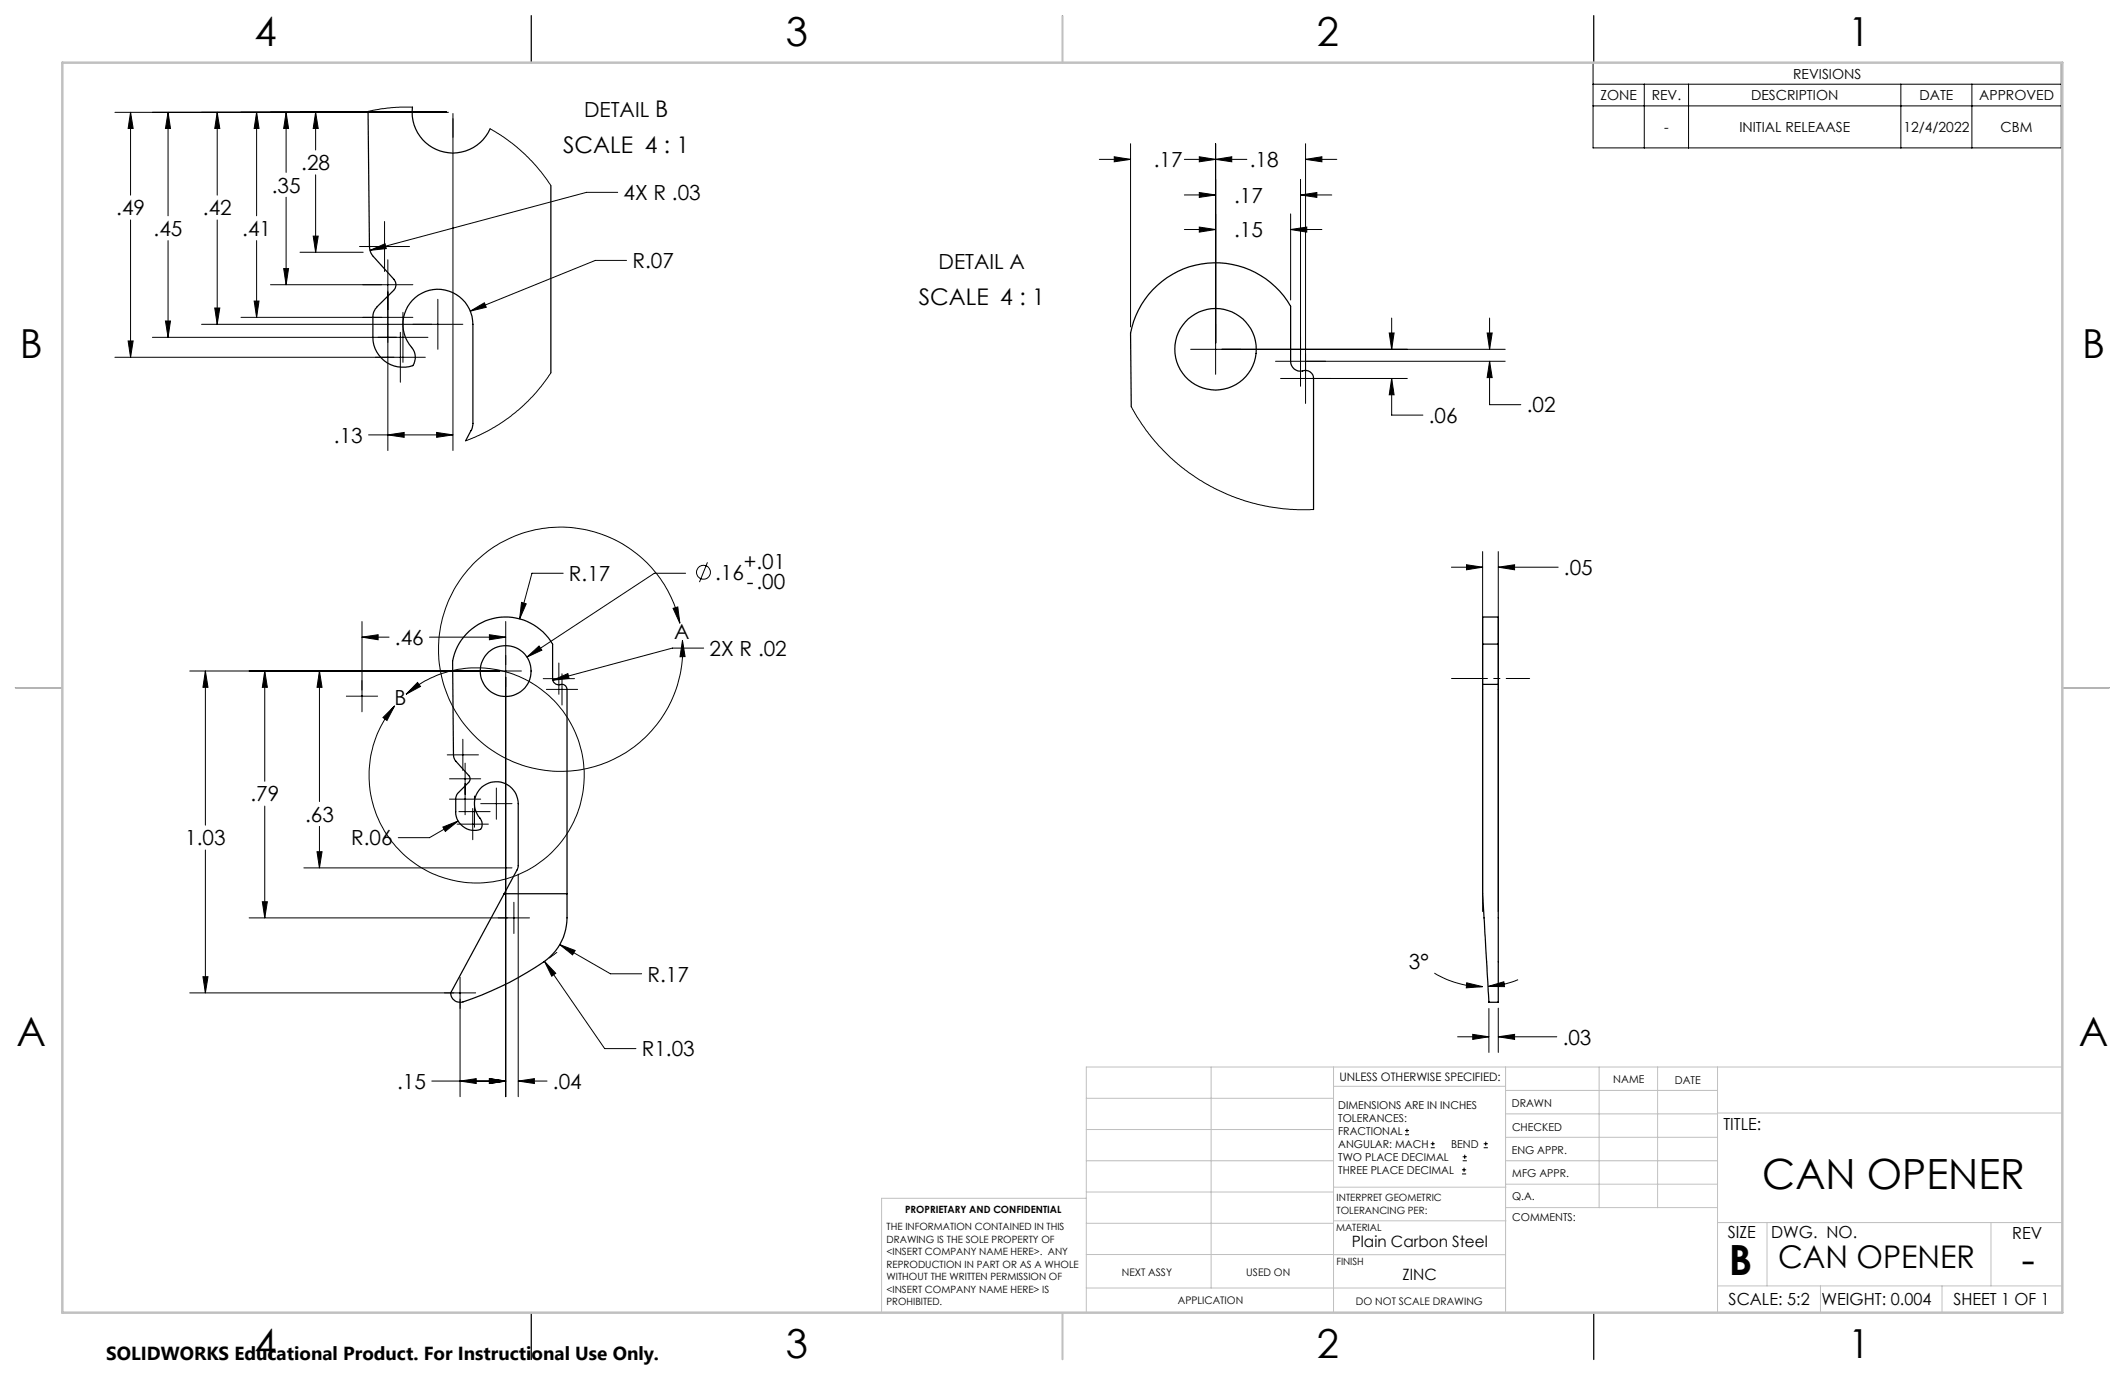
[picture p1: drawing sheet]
<svg xmlns="http://www.w3.org/2000/svg" width="432mm" height="279mm" viewBox="0 0 432 279" stroke-linecap="round" stroke-linejoin="round" font-family="sans-serif">
<g fill="none" stroke="#000" stroke-width=".25">
<path d="M108 3.2v9.5M215.9 3.2v9.5M323.8 3.2v9.5M74.8 22.6l.3 27.5a3.1 3.1 0 0 0 .7 2l4.2 4.7a1.62 1.62 0 0 1 0 2.2l-3.3 3.3a2.88 2.88 0 0 0-.9 2.2v4a6.1 6.1 0 0 0 8.1 5.8 3.3 3.3 0 0 0-.8-4.3 7.1 7.1 0 0 1 3.8-10.9 7.1 7.1 0 0 1 9.2 6.8v20.4l-.3 1-1.2 2.3M83.8 21.8a8.3 8.3 0 0 0 6 9 8.3 8.3 0 0 0 9.8-4.6M111.9 37.7v38M229.9 82.7l-.2-15a17.6 17.6 0 0 1 14.4-14 17.6 17.6 0 0 1 18.2 8.5v11.2a2 2 0 0 0 2.7 1.9 1.65 1.65 0 0 1 1.9 1.6v26.6M3.1 139.7h9.6M95.4 128.2a11 11 0 0 1 16.9 2.7v7a1.36 1.36 0 0 0 2 1.2l.6 .3 .3 .7v46.4a11.3 11.3 0 0 1-6.4 10.1 65.1 65.1 0 0 1-15 7.1 1.94 1.94 0 0 1-2.2-1.9l13.5-25.1 .2-.7v-12.7a4.5 4.5 0 0 0-6.2-4.1 4.5 4.5 0 0 0-1.4 7.3l.2 .5 .1 .7a1 1 0 0 1-1.3 1 3.8 3.8 0 0 1-4.1-3.8v-2.7l.2-.7 2.4-2.5a.98 .98 0 0 0 .1-1.4l-2.7-2.9-.4-.9-.2-19.5a10.7 10.7 0 0 1 3.4-6.1zM301.3 139.1v42.5l1.2 22.1h1.9v-64.6M301.3 130.9v8.2M301.3 130.9v-5.5h3.1v5.5"/>
<path d="M301.3 139.1h3.1M301.3 130.9h3.1M304.4 130.9v8.2M419.1 139.7h9.5M102.4 181.6h12.8M108 266.7v9.6M215.9 266.7v9.6M323.8 266.7v9.6"/>
<circle cx="247" cy="71" r="8.3"/>
<circle cx="102.7" cy="136.3" r="5.2"/>
</g>
<g fill="none" stroke="#000" stroke-width=".2">
<path d="M323.7 12.7h95.2v17.4h-95.2zM323.7 17.1h95.2M334.1 17.1v13M343.1 17.1v13M386.3 17.1v13M400.7 17.1v13M23.4 22.8h67.7M26.5 22.8l.6 3.3h-1.1zM26.5 22.8v16.9M34.1 22.8l.5 3.3h-1zM34.1 22.8v21.1M44.1 22.8l.6 3.3h-1.1z"/>
<path d="M44.1 22.8v16.9M52.1 22.8l.5 3.3h-1zM52.1 22.8v21.1M58.1 22.8l.5 3.3h-1zM58.1 22.8v12.2M64.1 22.8l.6 3.3h-1.1zM64.1 22.8v7.7M64.1 35.5v15.8M83.8 21.8l-4.2 .1-4.8 .7M92 23.1v68.4M99.6 26.2l3.4 2.2 3.7 3 3.2 3.5 2 2.8M125.5 39.1h-6.3l-44 11.8"/>
<path d="M223.4 32.4h6.3M226.4 31.9l3.3 .5-3.3 .5zM229.7 29.2v37.2M240.7 32.4h12.7M240.7 39.6h6.3M243.7 31.9l3.3 .5-3.3 .5zM243.7 39.1l3.3 .5-3.3 .5zM247 32.4l3.3-.5v1zM247 29.2v46.9M264.3 39.6l3.3-.5v1zM264.3 36.4v42.1M264.3 39.6h6.3"/>
<path d="M265.3 32.4l3.3-.5v1zM265.3 29.2v52.8M265.3 32.4h6.3M323.7 21.5h95.2M26.5 44.7v27.9M34.1 48.9v19.6M44.1 44.7v21.2M52.1 48.9v15.6M55 57.9h28.9M57.6 54.6h1l-.5 3.3zM58.1 40.1v17.8M61 51.3h12.8"/>
<path d="M63.6 48h1.1l-.6 3.3zM73.1 50.1h10.1M75.2 50.9l3-1.4 .3 1zM78.1 45v10.2M78.8 52.8v38.7M127.3 52.9h-6.3l-25.4 10.3M240.7 46.6h6.3M243.7 46.1l3.3 .5-3.3 .6zM262.3 46.6l3.2-.5v1.1zM262.3 43.5v17.5M262.3 46.6h6.3M23.4 72.6h63"/>
<path d="M26 69.3h1.1l-.6 3.3zM31 68.5h56M33.6 65.2h1l-.5 3.3zM41 65.9h53.1M43.6 62.6h1.1l-.6 3.3zM49 64.5h34.9M51.6 61.2h1l-.5 3.3zM81.4 67.5v10.2M81.9 63.5v10.1M89 60.8v10.2M95.6 63.2l2.8-1.7 .4 .9zM111.9 75.7l-1.9 2.8-1.7 2-1.9 1.8-2.7 2.3-4.4 2.9-4.7 2.1"/>
<path d="M282.3 67.7h1l-.5 3.3zM282.8 76.9l.5 3.3h-1zM282.8 76.9v7.4h6.3M282.8 64.6v6.4M286 76.9h-25.8M302.2 67.7h1l-.5 3.3zM302.7 73.4l.5 3.3h-1zM302.7 73.4v8.8h6.3M302.7 64.6v6.4M305.9 71h-64M305.9 73.4h-46.7M74.9 88.4h17.1"/>
<path d="M78.8 88.4l3.3-.5v1zM88.7 87.9l3.3 .5-3.3 .5zM229.9 82.7l1.1 1.9 2 3 3.3 3.8 3.8 3.6 5 3.4 5.3 2.5 5.3 1.6 5.2 .9 2.7 .2 3.3-.1M114.4 116.5h-6.3l-2.5 9.3M139.3 116.5h-6.3l-25.9 17M143.8 114.3l-1.7 4M294.9 115.3h6.4M298 114.8l3.3 .5-3.3 .5zM301.3 112.1v73.1M304.4 115.3l3.4-.5v1zM304.4 112.1v73.1M304.4 115.3h12.2"/>
<path d="M38.6 136.3h67.3M41.7 136.3l.6 3.4h-1.1zM41.7 136.3v31.4M53.8 136.3l.5 3.4h-1zM53.8 136.3v22.4M64.9 136.3l.5 3.4h-1zM64.9 136.3v26.6M73.6 129.5l3.2-.5v1zM73.6 126.3v18.3M73.6 129.5h5.5M84.8 138.7l.6 .8-2.9 1.6zM87.3 129.5h15.5"/>
<path d="M99.4 129l3.4 .5-3.4 .5zM102.8 126.3v96.5M106 122.4l.9 .3-1.3 3.1zM107.1 133.5l2.4-2.2 .6 .8zM110.4 137.9h6.3M112.3 138.2l3.1-1.3 .2 1zM113.6 134.7v6.4M114.2 136.9v6.4M136.8 123.6l.9-.3 .4 3.3zM138.1 126.6a24.8 24.8 0 0 0-39.3-14.3 24.8 24.8 0 0 0 3.7 41.7 24.8 24.8 0 0 0 36.2-21v-2.9M138.7 130.1l.5 3.3-1 .1zM143 131.7h-6.4l-24.3 6.5"/>
<path d="M70.4 141.5h6.3M80.2 143.4l-1.6 3-.8-.6zM82.5 141.1a21.9 21.9 0 0 1 35.3 10.4 21.9 21.9 0 0 1-24.2 27.7 21.9 21.9 0 0 1-15-33.6l1.6-2.2M90.9 153.4h6.3M91.3 158.3h6.4M94.1 150.2v6.4M94.5 155.1v10.5M111 140.1h6.4M41.7 172.7v29.1M53.8 163.8v22.7M61.7 176.4h42.3M64.4 173.1h1l-.5 3.3z"/>
<path d="M64.9 167.9v8.5M90 168.1l3.1-1.3-2.6 2.1zM91.3 162.4h6.4M92.9 167.5h6.3M93.1 166.8l-5.8 3.4h-6.4M93.2 164.9h6.4M96.1 164.3v6.3M96.4 161.7v6.4M97.7 163.3h6.3M100.9 160.1v6.4M105.3 177.6v45.2M41.2 198.5h1.1l-.6 3.3z"/>
<path d="M50.6 186.5h57M53.3 183.2h1l-.5 3.3zM93.5 198.6v24.2M104.4 183.3v6.4M110.6 195.3l2.3 2.5-.8 .6zM110.6 195.3l12.3 17.8h6.3M113.2 193.5l-1.7 1.2M113.7 191.9l3.2 1.2-.6 .9zM113.7 191.9l10.3 6h6.4M291.5 197.7a19.1 19.1 0 0 0 9.8 2.8M298 199.7l3.3 .8-3.3 .2zM308.5 199.1a18.3 18.3 0 0 1-6.1 1.3"/>
<path d="M38.6 201.8h58.1M87.7 219.7h15.1M93.5 219.7l3.3-.5v1zM99.4 219.2l3.4 .5-3.4 .5zM105.3 219.7l3.3-.5v1zM105.3 219.7h5.9M296.2 210.7h6.3M299.3 210.2l3.2 .5-3.2 .5zM302.4 200.4l3.2-.9 .1 1zM302.5 204.9v9M304.4 210.7l3.4-.5v1zM304.4 204.9v9"/>
<path d="M304.4 210.7h11.9M285.5 230.6h.8M285.5 229.7h.8M285.9 229.3v.9M290.7 233.2h.8M290.7 232.4h.8M291.1 232v.8M297.1 238.5h.8M297.1 237.7h.8M297.2 235.9h.9M297.2 235.1h.9M297.5 237.3v.8"/>
<path d="M297.6 234.6v.9M301.5 233.2h.8M301.5 232.4h.8M301.9 232v.8"/>
<circle cx="142.9" cy="116.3" r="1.41"/>
</g>
<path d="M294.9 137.9h15.9" fill="none" stroke="#000" stroke-width=".2" stroke-dasharray="15.2 1.3 1.3 1.3" stroke-dashoffset="7.9"/>
<g fill="none" stroke="#c0c0c0" stroke-width=".2">
<path d="M246.1 216.8v44.9M271 216.8v49.9M305.9 216.8v49.9M324.9 216.8v28.6M336.8 216.8v28.6M349 216.8v49.9M419.1 216.8h-198.4v49.9M220.7 235.9h50.3M220.7 229.5h50.3M220.7 223.2h50.3M271 220.7h34.9M305.9 231.1h43.1"/>
<path d="M305.9 226.3h43.1M305.9 221.6h43.1M305.9 235.9h43.1M349 226.2h70.1M220.7 248.6h50.3M220.7 242.2h50.3M220.7 254.9h50.3M220.7 243.5h-41.6v23.2M271 255h34.9M271 248.1h35M271 241.2h35M305.9 240.6h43.1"/>
<path d="M306 245.4h43M349 248.4h70.1M359.1 248.4v12.9M404.6 248.4v12.9M220.7 261.7h85.2M349 261.3h70.1M369.9 261.3v5.4M394.6 261.3v5.4"/>
</g>
<path d="M215.9 3.2v9.5M3.1 139.7h9.6M419.1 139.7h9.5M215.9 266.7v9.6" fill="none" stroke="#c0c0c0" stroke-width=".25"/>
<path d="M12.7 12.7h406.4v254h-406.4z" fill="none" stroke="#c0c0c0" stroke-width=".5"/>
<g fill="#000">
<path d="M107.1 133.5l3-1.4-.6-.8zM106 122.4l-.4 3.4 1.3-3.1zM53.3 183.2h1l-.5 3.3zM53.8 136.3l.5 3.4h-1zM73.6 129.5l3.2-.5v1zM99.4 129l3.4 .5-3.4 .5zM41.7 136.3l.6 3.4h-1.1zM41.2 198.5h1.1l-.6 3.3zM99.4 219.2l3.4 .5-3.4 .5zM93.5 219.7l3.3-.5v1zM64.9 136.3l.5 3.4h-1zM64.4 173.1h1l-.5 3.3zM105.3 219.7l3.3-.5v1zM99.4 219.2l3.4 .5-3.4 .5zM90 168.1l.5 .8 2.6-2.1zM113.7 191.9l2.6 2.1 .6-.9zM110.6 195.3l1.5 3.1 .8-.6zM112.3 138.2l3.3-.3-.2-1zM304.4 115.3l3.4-.5v1zM298 114.8l3.3 .5-3.3 .5zM299.3 210.2l3.2 .5-3.2 .5zM304.4 210.7l3.4-.5v1zM298 199.7l3.3 .8-3.3 .2zM302.4 200.4l3.2-.9 .1 1zM243.7 31.9l3.3 .5-3.3 .5zM265.3 32.4l3.3-.5v1zM247 32.4l3.3-.5v1zM226.4 31.9l3.3 .5-3.3 .5zM264.3 39.6l3.3-.5v1zM243.7 39.1l3.3 .5-3.3 .5zM262.3 46.6l3.2-.5v1.1zM243.7 46.1l3.3 .5-3.3 .6zM282.3 67.7h1l-.5 3.3zM282.8 76.9l.5 3.3h-1zM302.2 67.7h1l-.5 3.3zM302.7 73.4l.5 3.3h-1zM75.2 50.9l3.3-.4-.3-1zM64.1 22.8l.6 3.3h-1.1zM63.6 48h1.1l-.6 3.3zM52.1 22.8l.5 3.3h-1zM51.6 61.2h1l-.5 3.3zM58.1 22.8l.5 3.3h-1zM57.6 54.6h1l-.5 3.3zM34.1 22.8l.5 3.3h-1zM33.6 65.2h1l-.5 3.3zM26.5 22.8l.6 3.3h-1.1zM26 69.3h1.1l-.6 3.3zM43.6 62.6h1.1l-.6 3.3zM44.1 22.8l.6 3.3h-1.1zM95.6 63.2l3.2-.8-.4-.9zM88.7 87.9l3.3 .5-3.3 .5zM78.8 88.4l3.3-.5v1z"/>
<path d="M136.8 123.6l.9-.3 .4 3.3zM138.7 130.1l.5 3.3-1 .1zM80.2 143.4l-1.6 3-.8-.6zM84.8 138.7l.6 .8-2.9 1.6z"/>
</g>
<g font-size="8.5">
<text x="358.1" y="241.6">CAN OPENER</text>
<text x="351.3" y="259">B</text>
<text x="410.8" y="258.9">-</text>
</g>
<g font-size="8.1">
<text x="51.7" y="9.3">4</text>
<text x="159.7" y="9.3">3</text>
<text x="267.6" y="9.3">2</text>
<text x="375.6" y="9.3">1</text>
<text x="4" y="72.8">B</text>
<text x="423.1" y="72.8">B</text>
<text x="3.3" y="212.5">A</text>
<text x="422.4" y="212.5">A</text>
<text x="51.7" y="276">4</text>
<text x="159.7" y="276">3</text>
<text x="267.6" y="276">2</text>
<text x="375.6" y="276">1</text>
</g>
<text font-size="6.3" x="361.3" y="257.7">CAN OPENER</text>
<g font-size="4.7">
<text x="114.4" y="31.1">SCALE 4 : 1</text>
<text x="186.7" y="62">SCALE 4 : 1</text>
</g>
<g font-size="4.2">
<text x="118.7" y="23.7">DETAIL B</text>
<text x="61.2" y="34.6">.28</text>
<text x="234.4" y="34">.17</text>
<text x="254" y="34">.18</text>
<text x="55.2" y="39.1">.35</text>
<text x="126.7" y="40.7">4X R .03</text>
<text x="250.8" y="41.2">.17</text>
<text x="23.6" y="43.8">.49</text>
<text x="31.2" y="47.9">.45</text>
<text x="41.2" y="43.8">.42</text>
<text x="49.2" y="47.9">.41</text>
<text x="250.8" y="48.2">.15</text>
<text x="128.5" y="54.5">R.07</text>
<text x="190.7" y="54.7">DETAIL A</text>
<text x="310.2" y="83.8">.02</text>
<text x="67.9" y="90">.13</text>
<text x="290.3" y="85.9">.06</text>
<text x="115.6" y="118.1">R.17</text>
<text x="145.3" y="117.8">.16</text>
<text x="151.2" y="115.5">+.01</text>
<text x="151.7" y="119.7">-.00</text>
<text x="317.8" y="116.8">.05</text>
<text x="80.3" y="131.1">.46</text>
<text x="137" y="129.9">A</text>
<text x="144.2" y="133.3">2X R .02</text>
<text x="80.2" y="143.3">B</text>
<text x="50.9" y="162.9">.79</text>
<text x="62" y="167">.63</text>
<text x="37.6" y="171.8">1.03</text>
<text x="71.3" y="171.8">R.06</text>
<text x="286.3" y="196.9">3°</text>
<text x="131.6" y="199.5">R.17</text>
<text x="130.4" y="214.7">R1.03</text>
<text x="317.5" y="212.3">.03</text>
<text x="80.7" y="221.3">.15</text>
<text x="112.4" y="221.3">.04</text>
</g>
<text font-size="3.8" x="21.6" y="276.3">SOLIDWORKS Educational Product. For Instructional Use Only.</text>
<g font-size="3.4">
<text x="350.2" y="229.5">TITLE:</text>
<text x="351.1" y="251.6">SIZE</text>
<text x="359.9" y="251.6">DWG. NO.</text>
<text x="408.9" y="251.7">REV</text>
<text x="351.2" y="265.2">SCALE: 5:2</text>
<text x="370.1" y="265.3">WEIGHT: 0.004</text>
<text x="396.9" y="265.2">SHEET 1 OF 1</text>
</g>
<g font-size="3.2">
<text x="274.7" y="253.3">Plain Carbon Steel</text>
<text x="285" y="260.1">ZINC</text>
</g>
<g font-size="2.8">
<text x="364.4" y="16">REVISIONS</text>
<text x="325.2" y="20.4">ZONE</text>
<text x="335.6" y="20.4">REV.</text>
<text x="355.8" y="20.4">DESCRIPTION</text>
<text x="390" y="20.4">DATE</text>
<text x="402.2" y="20.4">APPROVED</text>
<text x="338.2" y="26.8">-</text>
<text x="353.4" y="26.8">INITIAL RELEAASE</text>
<text x="386.8" y="26.8">12/4/2022</text>
<text x="406.5" y="26.8">CBM</text>
</g>
<text font-size="2.4" x="272.2" y="219.7">UNLESS OTHERWISE SPECIFIED:</text>
<g font-size="2.2">
<text x="327.8" y="220.1">NAME</text>
<text x="340.3" y="220.2">DATE</text>
<text x="271.9" y="225.3">DIMENSIONS ARE IN INCHES</text>
<text x="271.9" y="227.9">TOLERANCES:</text>
<text x="307.2" y="224.9">DRAWN</text>
<text x="271.9" y="230.6">FRACTIONAL</text>
<text x="271.9" y="233.2">ANGULAR: MACH</text>
<text x="294.9" y="233.2">BEND</text>
<text x="307.3" y="229.8">CHECKED</text>
<text x="271.9" y="235.9">TWO PLACE DECIMAL</text>
<text x="271.9" y="238.5">THREE PLACE DECIMAL</text>
<text x="307.2" y="234.5">ENG APPR.</text>
<text x="307.3" y="239.2">MFG APPR.</text>
<text x="307.3" y="243.9">Q.A.</text>
<text x="307.3" y="248.1">COMMENTS:</text>
</g>
<g font-size="2.1">
<text x="227.9" y="259.2">NEXT ASSY</text>
<text x="253.3" y="259.2">USED ON</text>
<text x="239.3" y="265">APPLICATION</text>
<text x="275.5" y="265.1">DO NOT SCALE DRAWING</text>
</g>
<g font-size="2">
<text x="271.6" y="244.1">INTERPRET GEOMETRIC</text>
<text x="180.2" y="250">THE INFORMATION CONTAINED IN THIS</text>
<text x="183.9" y="246.4">PROPRIETARY AND CONFIDENTIAL</text>
<text x="271.5" y="250.2">MATERIAL</text>
<text x="271.6" y="246.6">TOLERANCING PER:</text>
<text x="180.2" y="252.5">DRAWING IS THE SOLE PROPERTY OF</text>
<text x="180.2" y="255.1">&lt;INSERT COMPANY NAME HERE&gt;. ANY</text>
<text x="180.2" y="257.6">REPRODUCTION IN PART OR AS A WHOLE</text>
<text x="271.5" y="257">FINISH</text>
<text x="180.2" y="260.1">WITHOUT THE WRITTEN PERMISSION OF</text>
<text x="180.2" y="262.6">&lt;INSERT COMPANY NAME HERE&gt; IS</text>
<text x="180.2" y="265.2">PROHIBITED.</text>
</g>
</svg>
